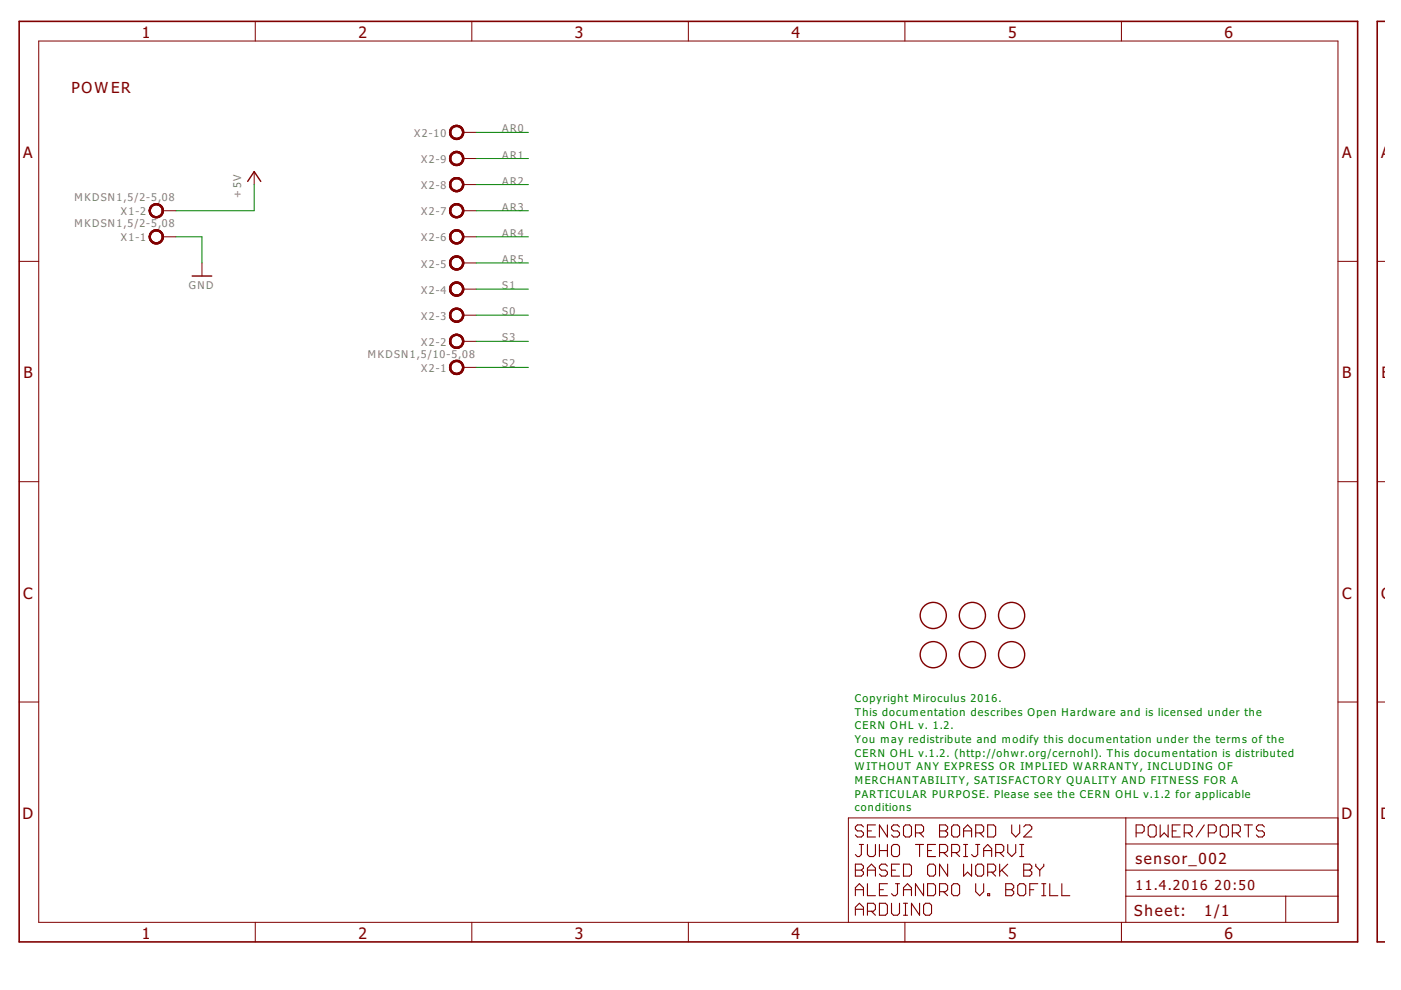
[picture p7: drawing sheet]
<svg xmlns="http://www.w3.org/2000/svg" width="297mm" height="210mm" viewBox="0 0 297 210" stroke-linecap="round" stroke-linejoin="round" font-family="sans-serif">
<g fill="none" stroke="#800000" stroke-width=".23">
<path d="M182.2 179h.9M182.6 179v2.2l-.4 .4h-.4l-.4-.4M183.1 175.3l-.5-.4h-.8l-.4 .4v.4l.4 .5h.8l.5 .4v.4l-.5 .5h-.8l-.4-.5M183.9 176.2h.9M183.9 179v2.2l.4 .4h.9l.4-.4v-2.2M185.6 174.9h-1.7v2.6h1.7M186.5 179v2.6M188.2 174.9v2.6l-1.7-2.6v2.6M188.2 179v2.6M189 179.5l.4-.5h.9l.4 .5v1.7l-.4 .4h-.9l-.4-.4zM190.7 175.3l-.4-.4h-.9l-.4 .4v.4l.4 .5h.9l.4 .4v.4l-.4 .5h-.9l-.4-.5M192 174.9h.8l.5 .4v1.7l-.5 .5h-.8l-.4-.5v-1.7z"/>
<path d="M194.1 176.6h1.3l.4-.4v-.9l-.4-.4h-1.3v2.6M194.1 179h1.7M195 176.6l.8 .9M195 179v2.6M198.4 179h-1.7v2.6h1.7M199.2 174.9h1.3l.4 .4v.4l-.4 .5 .4 .4v.4l-.4 .5h-1.3zM199.2 176.2h1.3M202.2 174.9h.8l.5 .4v1.7l-.5 .5h-.8l-.4-.5v-1.7zM204.3 176.2h1.7M204.3 177.5v-1.8l.8-.8 .9 .8v1.8M204.3 179h.8M204.7 179v2.6"/>
<path d="M206.9 176.6h1.2l.5-.4v-.9l-.5-.4h-1.2v2.6M206.9 179h.8M207.3 179v2.2l-.4 .4h-.5l-.4-.4M207.7 176.6l.9 .9M209.4 174.9h1.3l.4 .4v1.7l-.4 .5h-1.3zM213.7 179v1.8l.8 .8 .8-.8v-1.8M214.5 174.9v1.7l.8 .9 .9-.9v-1.7M216.2 179h.8M216.6 179v2.6M217 175.3l.5-.4h.8l.5 .4v.4l-1.8 1.8h1.8M240.9 176.6h1.3l.4-.4v-.9l-.4-.4h-1.3v2.6M243.9 174.9h.8l.4 .4v1.7l-.4 .5h-.8l-.5-.5v-1.7z"/>
<path d="M246 174.9v2.6l.8-.9 .9 .9v-2.6M248.5 176.2h.9M250.2 174.9h-1.7v2.6h1.7M251.1 176.6h1.2l.5-.4v-.9l-.5-.4h-1.2v2.6M251.9 176.6l.9 .9M255.3 174.9l-1.7 2.6M256.2 176.6h1.3l.4-.4v-.9l-.4-.4h-1.3v2.6M259.1 174.9h.9l.4 .4v1.7l-.4 .5h-.9l-.4-.5v-1.7zM261.3 176.6h1.3l.4-.4v-.9l-.4-.4h-1.3v2.6M262.1 176.6l.9 .9M263.8 174.9h1.7M264.7 174.9v2.6"/>
<path d="M268.1 175.3l-.4-.4h-.9l-.4 .4v.4l.4 .5h.9l.4 .4v.4l-.4 .5h-.9l-.4-.5M181.4 183.2h1.2l.5 .4v.5l-.5 .4 .5 .4v.4l-.5 .5h-1.2zM181.4 189.9v-1.7l.8-.8 .9 .8v1.7M181.4 194.1v-1.7l.8-.9 .9 .9v1.7M181.4 184.5h1.2M181.4 188.6h1.7M181.4 192.8h1.7M183.9 185.8v-1.7l.9-.9 .8 .9v1.7M183.9 187.4v2.5h1.7M183.9 193.2h1.3l.4-.4v-.9l-.4-.4h-1.3v2.6M183.9 184.5h1.7M184.8 193.2l.8 .9"/>
<path d="M186.5 191.5h1.2l.5 .4v1.7l-.5 .5h-1.2zM186.5 180.3h1.7M186.5 188.6h.8M188.2 183.6l-.5-.4h-.8l-.4 .4v.5l.4 .4h.8l.5 .4v.4l-.5 .5h-.8l-.4-.5M188.2 187.4h-1.7v2.5h1.7M189 191.5v2.1l.4 .5h.9l.4-.5v-2.1M189 184.5h.9M189.9 187.4h.8M190.3 187.4v2.1l-.4 .4h-.5l-.4-.4M190.7 183.2h-1.7v2.6h1.7M191.6 183.2h1.2l.5 .4v1.7l-.5 .5h-1.2zM191.6 189.9v-1.7l.8-.8 .9 .8v1.7"/>
<path d="M191.6 188.6h1.7M191.6 191.5h.8M191.6 194.1h.8M192 191.5v2.6M195 191.5v2.6l-1.7-2.6v2.6M195.8 187.4v2.5l-1.7-2.5v2.5M196.2 191.5h.9l.4 .4v1.7l-.4 .5h-.9l-.4-.5v-1.7zM196.7 180.3h.8M196.7 187.4h1.2l.5 .4v1.7l-.5 .4h-1.2zM197.1 183.2h.8l.5 .4v1.7l-.5 .5h-.8l-.4-.5v-1.7zM199.2 180.8h1.3l.4-.5v-.8l-.4-.5h-1.3v2.6M199.2 189.1h1.3l.4-.5v-.8l-.4-.4h-1.3v2.5"/>
<path d="M200 180.8l.9 .8M200 189.1l.9 .8M200.9 183.2v2.6l-1.7-2.6v2.6M201.8 180.8h1.2l.5-.5v-.8l-.5-.5h-1.2v2.6M202.2 187.4h.8l.5 .4v1.7l-.5 .4h-.8l-.4-.4v-1.7zM202.6 180.8l.9 .8M204.3 183.2v2.6l.8-.9 .9 .9v-2.6M204.3 181.6h.8M206.9 187.4v1.7l.8 .8 .9-.8v-1.7M207.3 183.2h.8l.5 .4v1.7l-.5 .5h-.8l-.4-.5v-1.7zM208.6 181.6v-1.7l.8-.9 .8 .9v1.7M208.6 180.3h1.6"/>
<path d="M209.4 184.9h1.3l.4-.4v-.9l-.4-.4h-1.3v2.6M209.4 189.5h.4v.4h-.4zM210.2 184.9l.9 .9M211.1 180.8h1.3l.4-.5v-.8l-.4-.5h-1.3v2.6M211.9 180.8l.9 .8M211.9 183.2v2.6M212.4 184.5l1.3 1.3M213.2 188.6h1.3M213.2 187.4h1.3l.4 .4v.4l-.4 .4 .4 .5v.4l-.4 .4h-1.3zM213.7 183.2l-1.8 1.7M215.8 187.8l.4-.4h.8l.5 .4v1.7l-.5 .4h-.8l-.4-.4zM216.2 181.6h.8"/>
<path d="M217 183.2h1.3l.5 .4v.5l-.5 .4 .5 .4v.4l-.5 .5h-1.3zM217 184.5h1.3M218.3 188.6h.9M219.6 183.2v.4l.9 .9M220 187.4h-1.7v2.5M220.5 184.5v1.3M220.9 189.9h.8M220.9 187.4h.8M221.3 183.2v.4l-.8 .9M221.3 187.4v2.5M222.6 187.4v2.5h1.7M225.1 187.4v2.5h1.7"/>
</g>
<g fill="none" stroke="#800000" stroke-width=".21">
<path d="M8.2 8.7h275.5v186.9h-275.5zM54.1 4.5v4.2M100 4.5v4.2M145.9 4.5v4.2M191.9 4.5v4.2M237.8 4.5v4.2M53.9 36.4v2.7M98.2 39.1h2.8M98.2 33.6h2.8M98.2 28.1h2.8M4.1 55.4h4.1M34.5 50.2h2.8"/>
<path d="M34.5 44.7h2.8M42.8 55.8v2.7M98.2 55.8h2.8M98.2 50.2h2.8M98.2 44.7h2.8M283.7 55.4h4.1M292 55.4h1.6M98.2 77.9h2.8M98.2 72.4h2.8M98.2 66.8h2.8M98.2 61.3h2.8M4.1 102.1h4.1"/>
<path d="M283.7 102.1h4.1M292 102.1h1.6M4.1 148.8h4.1M283.7 148.8h4.1M292 148.8h1.6M238.7 173.4v22.2M238.7 178.9h45M283.7 173.4h-103.8v22.2M54.1 195.6v4.1M100 195.6v4.1M145.9 195.6v4.1M191.9 195.6v4.1"/>
<path d="M237.8 195.6v4.1M238.7 190h45M238.7 184.5h45M272.6 190v5.6"/>
</g>
<path d="M4.1 4.5h283.7v195.2h-283.7zM293.6 4.5h-1.6v195.2h1.6" fill="none" stroke="#800000" stroke-width=".34"/>
<g fill="none" stroke="#800000" stroke-width=".3">
<path d="M52.5 38.5l1.4-2.1 1.4 2.1M40.7 58.5h4.2"/>
<circle cx="197.9" cy="130.5" r="2.77"/>
<circle cx="197.9" cy="138.8" r="2.77"/>
<circle cx="206.2" cy="138.8" r="2.77"/>
<circle cx="206.2" cy="130.5" r="2.77"/>
<circle cx="214.5" cy="138.8" r="2.77"/>
<circle cx="214.5" cy="130.5" r="2.77"/>
</g>
<g fill="#800000" stroke="#800000" stroke-width=".21">
<path d="M95.7 76.9a1.53 1.53 0 0 1 2.4 .2 1.53 1.53 0 0 1-.9 2.3 1.53 1.53 0 0 1-1.9-1.5h.3a1.24 1.24 0 0 1 1.7-1.2 1.24 1.24 0 0 1 .3 2.1 1.24 1.24 0 0 1-2-.6v-.3h-.3z" fill-rule="evenodd"/>
<path d="M95.7 76.9a1.53 1.53 0 0 1 2.4 .2 1.53 1.53 0 0 1-.9 2.3 1.53 1.53 0 0 1-1.9-1.5h.3a1.24 1.24 0 0 1 1.7-1.2 1.24 1.24 0 0 1 .3 2.1 1.24 1.24 0 0 1-2-.6v-.3h-.3z" fill-rule="evenodd"/>
<path d="M95.7 76.9a1.53 1.53 0 0 1 2.4 .2 1.53 1.53 0 0 1-.9 2.3 1.53 1.53 0 0 1-1.9-1.5h.3a1.24 1.24 0 0 1 1.7-1.2 1.24 1.24 0 0 1 .3 2.1 1.24 1.24 0 0 1-2-.6v-.3h-.3z" fill-rule="evenodd"/>
<path d="M95.7 71.4a1.53 1.53 0 0 1 2.4 .1 1.53 1.53 0 0 1-.9 2.3 1.53 1.53 0 0 1-1.9-1.4h.3a1.24 1.24 0 0 1 1.7-1.2 1.24 1.24 0 0 1 .3 2.1 1.24 1.24 0 0 1-2-.6v-.3h-.3z" fill-rule="evenodd"/>
<path d="M95.7 71.4a1.53 1.53 0 0 1 2.4 .1 1.53 1.53 0 0 1-.9 2.3 1.53 1.53 0 0 1-1.9-1.4h.3a1.24 1.24 0 0 1 1.7-1.2 1.24 1.24 0 0 1 .3 2.1 1.24 1.24 0 0 1-2-.6v-.3h-.3z" fill-rule="evenodd"/>
<path d="M95.7 71.4a1.53 1.53 0 0 1 2.4 .1 1.53 1.53 0 0 1-.9 2.3 1.53 1.53 0 0 1-1.9-1.4h.3a1.24 1.24 0 0 1 1.7-1.2 1.24 1.24 0 0 1 .3 2.1 1.24 1.24 0 0 1-2-.6v-.3h-.3z" fill-rule="evenodd"/>
<path d="M95.7 65.8a1.52 1.52 0 0 1 2.4 .2 1.52 1.52 0 0 1-.9 2.3 1.52 1.52 0 0 1-1.9-1.5h.3a1.24 1.24 0 0 1 1.7-1.1 1.24 1.24 0 0 1 .3 2 1.24 1.24 0 0 1-2-.6v-.3h-.3z" fill-rule="evenodd"/>
<path d="M95.7 65.8a1.52 1.52 0 0 1 2.4 .2 1.52 1.52 0 0 1-.9 2.3 1.52 1.52 0 0 1-1.9-1.5h.3a1.24 1.24 0 0 1 1.7-1.1 1.24 1.24 0 0 1 .3 2 1.24 1.24 0 0 1-2-.6v-.3h-.3z" fill-rule="evenodd"/>
<path d="M95.7 65.8a1.52 1.52 0 0 1 2.4 .2 1.52 1.52 0 0 1-.9 2.3 1.52 1.52 0 0 1-1.9-1.5h.3a1.24 1.24 0 0 1 1.7-1.1 1.24 1.24 0 0 1 .3 2 1.24 1.24 0 0 1-2-.6v-.3h-.3z" fill-rule="evenodd"/>
<path d="M95.7 60.3a1.53 1.53 0 0 1 2.4 .2 1.53 1.53 0 0 1-.9 2.3 1.53 1.53 0 0 1-1.9-1.5h.3a1.24 1.24 0 0 1 1.7-1.2 1.24 1.24 0 0 1 .3 2.1 1.24 1.24 0 0 1-2-.6v-.3h-.3z" fill-rule="evenodd"/>
<path d="M95.7 60.3a1.53 1.53 0 0 1 2.4 .2 1.53 1.53 0 0 1-.9 2.3 1.53 1.53 0 0 1-1.9-1.5h.3a1.24 1.24 0 0 1 1.7-1.2 1.24 1.24 0 0 1 .3 2.1 1.24 1.24 0 0 1-2-.6v-.3h-.3z" fill-rule="evenodd"/>
<path d="M95.7 60.3a1.53 1.53 0 0 1 2.4 .2 1.53 1.53 0 0 1-.9 2.3 1.53 1.53 0 0 1-1.9-1.5h.3a1.24 1.24 0 0 1 1.7-1.2 1.24 1.24 0 0 1 .3 2.1 1.24 1.24 0 0 1-2-.6v-.3h-.3z" fill-rule="evenodd"/>
<path d="M95.7 54.7a1.53 1.53 0 0 1 2.4 .2 1.53 1.53 0 0 1-.9 2.3 1.53 1.53 0 0 1-1.9-1.4h.3a1.24 1.24 0 0 1 1.7-1.2 1.24 1.24 0 0 1 .3 2.1 1.24 1.24 0 0 1-2-.7v-.2h-.3z" fill-rule="evenodd"/>
<path d="M95.7 54.7a1.53 1.53 0 0 1 2.4 .2 1.53 1.53 0 0 1-.9 2.3 1.53 1.53 0 0 1-1.9-1.4h.3a1.24 1.24 0 0 1 1.7-1.2 1.24 1.24 0 0 1 .3 2.1 1.24 1.24 0 0 1-2-.7v-.2h-.3z" fill-rule="evenodd"/>
<path d="M95.7 54.7a1.53 1.53 0 0 1 2.4 .2 1.53 1.53 0 0 1-.9 2.3 1.53 1.53 0 0 1-1.9-1.4h.3a1.24 1.24 0 0 1 1.7-1.2 1.24 1.24 0 0 1 .3 2.1 1.24 1.24 0 0 1-2-.7v-.2h-.3z" fill-rule="evenodd"/>
<path d="M95.7 49.2a1.53 1.53 0 0 1 2.4 .2 1.53 1.53 0 0 1-.9 2.3 1.53 1.53 0 0 1-1.9-1.5h.3a1.25 1.25 0 0 1 1.7-1.1 1.25 1.25 0 0 1 .3 2.1 1.25 1.25 0 0 1-2-.7v-.3h-.3z" fill-rule="evenodd"/>
<path d="M95.7 49.2a1.53 1.53 0 0 1 2.4 .2 1.53 1.53 0 0 1-.9 2.3 1.53 1.53 0 0 1-1.9-1.5h.3a1.25 1.25 0 0 1 1.7-1.1 1.25 1.25 0 0 1 .3 2.1 1.25 1.25 0 0 1-2-.7v-.3h-.3z" fill-rule="evenodd"/>
<path d="M95.7 49.2a1.53 1.53 0 0 1 2.4 .2 1.53 1.53 0 0 1-.9 2.3 1.53 1.53 0 0 1-1.9-1.5h.3a1.25 1.25 0 0 1 1.7-1.1 1.25 1.25 0 0 1 .3 2.1 1.25 1.25 0 0 1-2-.7v-.3h-.3z" fill-rule="evenodd"/>
<path d="M95.7 43.7a1.53 1.53 0 0 1 2.4 .2 1.53 1.53 0 0 1-.9 2.2 1.53 1.53 0 0 1-1.9-1.4h.3a1.24 1.24 0 0 1 1.7-1.2 1.24 1.24 0 0 1 .3 2.1 1.24 1.24 0 0 1-2-.6v-.3h-.3z" fill-rule="evenodd"/>
<path d="M95.7 43.7a1.53 1.53 0 0 1 2.4 .2 1.53 1.53 0 0 1-.9 2.2 1.53 1.53 0 0 1-1.9-1.4h.3a1.24 1.24 0 0 1 1.7-1.2 1.24 1.24 0 0 1 .3 2.1 1.24 1.24 0 0 1-2-.6v-.3h-.3z" fill-rule="evenodd"/>
<path d="M95.7 43.7a1.53 1.53 0 0 1 2.4 .2 1.53 1.53 0 0 1-.9 2.2 1.53 1.53 0 0 1-1.9-1.4h.3a1.24 1.24 0 0 1 1.7-1.2 1.24 1.24 0 0 1 .3 2.1 1.24 1.24 0 0 1-2-.6v-.3h-.3z" fill-rule="evenodd"/>
<path d="M95.7 38.1a1.53 1.53 0 0 1 2.4 .2 1.53 1.53 0 0 1-.9 2.3 1.53 1.53 0 0 1-1.9-1.5h.3a1.24 1.24 0 0 1 1.7-1.1 1.24 1.24 0 0 1 .3 2.1 1.24 1.24 0 0 1-2-.7v-.3h-.3z" fill-rule="evenodd"/>
<path d="M95.7 38.1a1.53 1.53 0 0 1 2.4 .2 1.53 1.53 0 0 1-.9 2.3 1.53 1.53 0 0 1-1.9-1.5h.3a1.24 1.24 0 0 1 1.7-1.1 1.24 1.24 0 0 1 .3 2.1 1.24 1.24 0 0 1-2-.7v-.3h-.3z" fill-rule="evenodd"/>
<path d="M95.7 38.1a1.53 1.53 0 0 1 2.4 .2 1.53 1.53 0 0 1-.9 2.3 1.53 1.53 0 0 1-1.9-1.5h.3a1.24 1.24 0 0 1 1.7-1.1 1.24 1.24 0 0 1 .3 2.1 1.24 1.24 0 0 1-2-.7v-.3h-.3z" fill-rule="evenodd"/>
<path d="M95.7 32.6a1.53 1.53 0 0 1 2.4 .2 1.53 1.53 0 0 1-.9 2.3 1.53 1.53 0 0 1-1.9-1.5h.3a1.24 1.24 0 0 1 1.7-1.1 1.24 1.24 0 0 1 .3 2 1.24 1.24 0 0 1-2-.6v-.3h-.3z" fill-rule="evenodd"/>
<path d="M95.7 32.6a1.53 1.53 0 0 1 2.4 .2 1.53 1.53 0 0 1-.9 2.3 1.53 1.53 0 0 1-1.9-1.5h.3a1.24 1.24 0 0 1 1.7-1.1 1.24 1.24 0 0 1 .3 2 1.24 1.24 0 0 1-2-.6v-.3h-.3z" fill-rule="evenodd"/>
<path d="M95.7 32.6a1.53 1.53 0 0 1 2.4 .2 1.53 1.53 0 0 1-.9 2.3 1.53 1.53 0 0 1-1.9-1.5h.3a1.24 1.24 0 0 1 1.7-1.1 1.24 1.24 0 0 1 .3 2 1.24 1.24 0 0 1-2-.6v-.3h-.3z" fill-rule="evenodd"/>
<path d="M95.7 27.1a1.53 1.53 0 0 1 2.4 .1 1.53 1.53 0 0 1-.9 2.3 1.53 1.53 0 0 1-1.9-1.4h.3a1.24 1.24 0 0 1 1.7-1.2 1.24 1.24 0 0 1 .3 2.1 1.24 1.24 0 0 1-2-.6v-.3h-.3z" fill-rule="evenodd"/>
<path d="M95.7 27.1a1.53 1.53 0 0 1 2.4 .1 1.53 1.53 0 0 1-.9 2.3 1.53 1.53 0 0 1-1.9-1.4h.3a1.24 1.24 0 0 1 1.7-1.2 1.24 1.24 0 0 1 .3 2.1 1.24 1.24 0 0 1-2-.6v-.3h-.3z" fill-rule="evenodd"/>
<path d="M95.7 27.1a1.53 1.53 0 0 1 2.4 .1 1.53 1.53 0 0 1-.9 2.3 1.53 1.53 0 0 1-1.9-1.4h.3a1.24 1.24 0 0 1 1.7-1.2 1.24 1.24 0 0 1 .3 2.1 1.24 1.24 0 0 1-2-.6v-.3h-.3z" fill-rule="evenodd"/>
<path d="M32 49.2a1.52 1.52 0 0 1 2.4 .2 1.52 1.52 0 0 1-.8 2.3 1.52 1.52 0 0 1-2-1.5h.3a1.26 1.26 0 0 1 1.9-1 1.26 1.26 0 0 1 .1 2.1 1.26 1.26 0 0 1-2-.8v-.3h-.3z" fill-rule="evenodd"/>
<path d="M32 49.2a1.52 1.52 0 0 1 2.4 .2 1.52 1.52 0 0 1-.8 2.3 1.52 1.52 0 0 1-2-1.5h.3a1.26 1.26 0 0 1 1.9-1 1.26 1.26 0 0 1 .1 2.1 1.26 1.26 0 0 1-2-.8v-.3h-.3z" fill-rule="evenodd"/>
<path d="M32 49.2a1.52 1.52 0 0 1 2.4 .2 1.52 1.52 0 0 1-.8 2.3 1.52 1.52 0 0 1-2-1.5h.3a1.26 1.26 0 0 1 1.9-1 1.26 1.26 0 0 1 .1 2.1 1.26 1.26 0 0 1-2-.8v-.3h-.3z" fill-rule="evenodd"/>
<path d="M32 43.7a1.52 1.52 0 0 1 2.4 .2 1.52 1.52 0 0 1-.8 2.2 1.52 1.52 0 0 1-2-1.4h.3a1.25 1.25 0 0 1 1.8-1.1 1.25 1.25 0 0 1 .2 2.2 1.25 1.25 0 0 1-2-.8v-.3h-.3z" fill-rule="evenodd"/>
<path d="M32 43.7a1.52 1.52 0 0 1 2.4 .2 1.52 1.52 0 0 1-.8 2.2 1.52 1.52 0 0 1-2-1.4h.3a1.25 1.25 0 0 1 1.8-1.1 1.25 1.25 0 0 1 .2 2.2 1.25 1.25 0 0 1-2-.8v-.3h-.3z" fill-rule="evenodd"/>
<path d="M32 43.7a1.52 1.52 0 0 1 2.4 .2 1.52 1.52 0 0 1-.8 2.2 1.52 1.52 0 0 1-2-1.4h.3a1.25 1.25 0 0 1 1.8-1.1 1.25 1.25 0 0 1 .2 2.2 1.25 1.25 0 0 1-2-.8v-.3h-.3z" fill-rule="evenodd"/>
</g>
<path d="M53.9 39.1v5.6h-16.6M101 28.1h11M101 33.6h11M101 39.1h11M37.3 50.2h5.5v5.6M101 50.2h11M101 44.7h11M101 55.8h11M101 72.4h11M101 77.9h11M101 61.3h11M101 66.8h11" fill="none" stroke="#008000" stroke-width=".21"/>
<g font-size="4" fill="#800000">
<text x="30.1" y="8">1</text>
<text x="76" y="8">2</text>
<text x="121.9" y="8">3</text>
<text x="167.8" y="8">4</text>
<text x="213.7" y="8">5</text>
<text x="259.6" y="8">6</text>
<text x="4.9" y="33.5">A</text>
<text x="284.6" y="33.5">A</text>
<text x="292.9" y="33.5">A</text>
<text x="5" y="80.2">B</text>
<text x="284.6" y="80.2">B</text>
<text x="292.9" y="80.2">B</text>
<text x="4.9" y="126.9">C</text>
<text x="284.6" y="126.9">C</text>
<text x="292.9" y="126.9">C</text>
<text x="4.8" y="173.6">D</text>
<text x="284.4" y="173.6">D</text>
<text x="292.7" y="173.6">D</text>
<text x="30.1" y="199.1">1</text>
<text x="76" y="199.1">2</text>
<text x="121.9" y="199.1">3</text>
<text x="167.8" y="199.1">4</text>
<text x="213.7" y="199.1">5</text>
<text x="259.6" y="199.1">6</text>
</g>
<g font-size="3.9" fill="#800000">
<text x="15.1" y="19.8">POWER</text>
<text x="240.8" y="183.1">sensor_002</text>
<text x="240.5" y="194.3">Sheet:</text>
<text x="255.3" y="194.2">1/1</text>
</g>
<g font-size="3.5" fill="#800000">
<text x="240.8" y="188.6">11.4.2016</text>
<text x="257.5" y="188.6">20:50</text>
</g>
<g font-size="2.7" fill="#808080">
<text x="87.8" y="29">X2-10</text>
<text x="106.5" y="28.1">AR0</text>
<text x="89.3" y="34.6">X2-9</text>
<text x="106.5" y="33.6">AR1</text>
<text x="51.1" y="41.9" transform="rotate(-90 51.1 41.9)">+5V</text>
<text x="89.3" y="40.1">X2-8</text>
<text x="106.5" y="39.1">AR2</text>
<text x="15.8" y="42.6">MKDSN1,5/2-5,08</text>
<text x="25.7" y="45.7">X1-2</text>
<text x="89.3" y="45.7">X2-7</text>
<text x="106.5" y="44.7">AR3</text>
<text x="15.8" y="48.2">MKDSN1,5/2-5,08</text>
<text x="25.7" y="51.2">X1-1</text>
<text x="89.3" y="51.2">X2-6</text>
<text x="106.5" y="50.2">AR4</text>
<text x="89.3" y="56.7">X2-5</text>
<text x="106.5" y="55.8">AR5</text>
<text x="40.1" y="61.3">GND</text>
<text x="89.3" y="62.3">X2-4</text>
<text x="106.5" y="61.3">S1</text>
<text x="89.3" y="67.8">X2-3</text>
<text x="106.5" y="66.8">S0</text>
<text x="78" y="75.8">MKDSN1,5/10-5,08</text>
<text x="89.3" y="73.3">X2-2</text>
<text x="106.5" y="72.4">S3</text>
<text x="106.5" y="77.9">S2</text>
<text x="89.3" y="78.9">X2-1</text>
</g>
<g font-size="2.7" fill="#008000">
<text x="181.3" y="148.8">Copyright Miroculus 2016.</text>
<text x="181.3" y="151.7">This documentation describes Open Hardware and is licensed under the</text>
<text x="181.3" y="154.6">CERN OHL v. 1.2.</text>
<text x="181.3" y="157.5">You may redistribute and modify this documentation under the terms of the</text>
<text x="181.3" y="160.4">CERN OHL v.1.2. (http://ohwr.org/cernohl). This documentation is distributed</text>
<text x="181.3" y="163.3">WITHOUT ANY EXPRESS OR IMPLIED WARRANTY, INCLUDING OF</text>
<text x="181.3" y="166.2">MERCHANTABILITY, SATISFACTORY QUALITY AND FITNESS FOR A</text>
<text x="181.3" y="169.1">PARTICULAR PURPOSE. Please see the CERN OHL v.1.2 for applicable</text>
<text x="181.3" y="172">conditions</text>
</g>
</svg>
